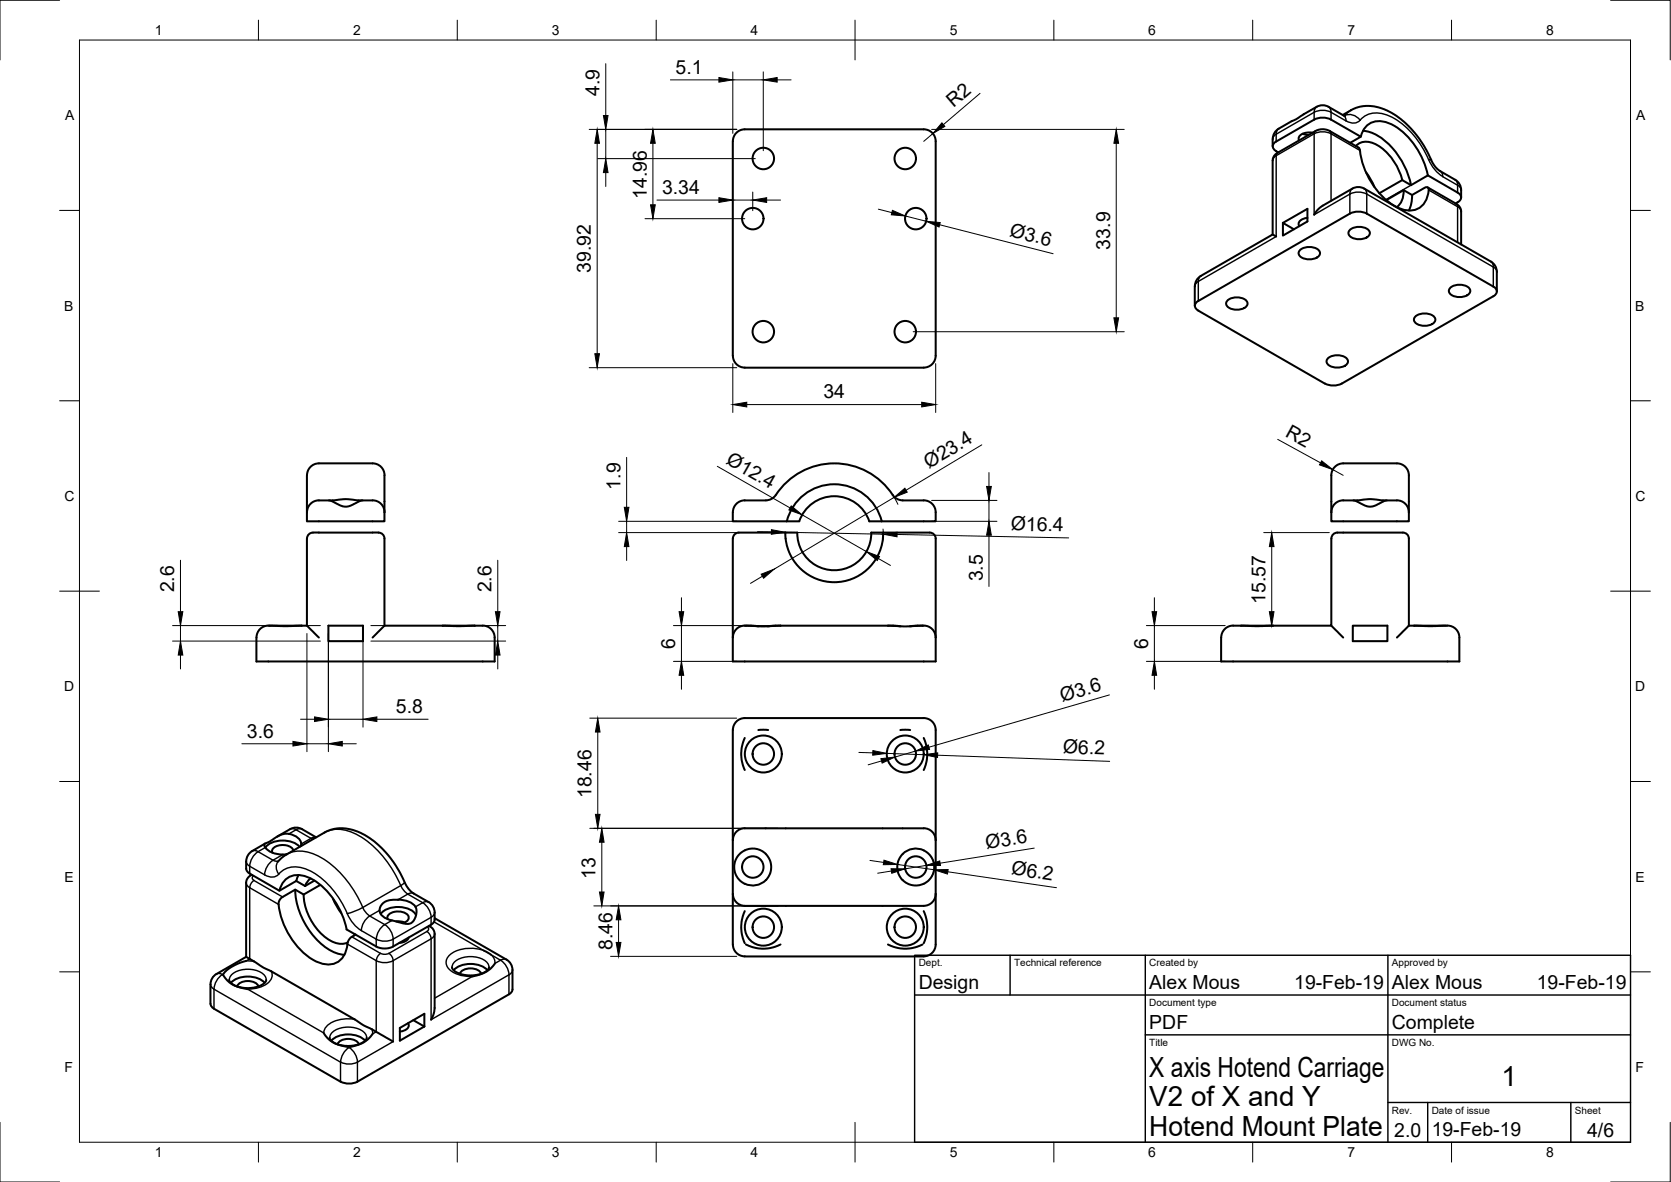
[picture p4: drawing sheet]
<svg xmlns="http://www.w3.org/2000/svg" width="420mm" height="297mm" viewBox="0 0 420 297" stroke-linecap="round" stroke-linejoin="round" font-family="sans-serif">
<!-- layer: Visible -->
<g fill="none" stroke="#000" stroke-width=".51">
<path d="M184.3 35.5v53.9M184.3 35.5a2.99 2.99 0 0 1 3-3h45a2.99 2.99 0 0 1 3 3v53.9a2.99 2.99 0 0 1-3 3h-45a3 3 0 0 1-3-3M320.9 35.6l9.5-5.5 1.2-.5h1.3l1.8 .5 7.5 4.3-2.7 1.5M320.9 38l.5 .3M320.9 35.5a1.29 1.29 0 0 0-.9 1.3 1.29 1.29 0 0 0 .9 1.2M327.6 33.6l1.4 .3M330 33.3a3.2 3.2 0 0 0-3.5 1.3l.1 .7M337.6 28.9l3.3-1.8 2.8-.5a15.2 15.2 0 0 1 11.1 5.7 42.5 42.5 0 0 1 5.9 9.3l1.2 1.2 4 2.4 1.1 1.1a5.2 5.2 0 0 1 .4 3.3M338.2 29.2l-4.6-2.6-1.6-.1-.9 .3-5.3 3.2-4.3 2.3-1.1 1.1a5.3 5.3 0 0 0-.4 3.4M340.9 36.7a4.2 4.2 0 0 1 5.5-.2 14.6 14.6 0 0 1 6.2 8.7M341.9 37.8l-.3-.7-7.4-4.3-1.9-.3-1.3 .3-9.8 5.6a2.2 2.2 0 0 0-1.2 2v18.5l-18.1 10.4-1.1 1.1-.4 1.5M342 37.8a19 19 0 0 0 9.7 14.5 5.1 5.1 0 0 0 7.5-4.8l-.2-.4h-.5l-3.5 1.9-2.1-1.2-4.3 2.5"/>
<path d="M342.2 34.4a4.8 4.8 0 0 1 7.3-3.3 18.8 18.8 0 0 1 9.5 13M342.7 32.9a12.8 12.8 0 0 1 8.7 6 20.2 20.2 0 0 1 3.4 7.6M320 58.9l.9 .5M322.6 56l6.1-3.5v3.2l-6.1 3.5zM322.6 56l2.8 1.6M328.8 54.7a1.97 1.97 0 0 0-2.3 1.8l.2 .3M330.4 54l1-1.4 1.2-.9 7.4-4.3 1-.4 1.6 .2 32.7 18.8 .7 .8 .3 1 .1 5.4M339.4 57.8a3.7 3.7 0 0 1 5 .4 1.62 1.62 0 0 1-1.8 1.8l-1.1 .1a2.28 2.28 0 0 1-2.5-1.5zM339.4 53.7l-38.1 21.9a1.29 1.29 0 0 0-.9 1.2 1.29 1.29 0 0 0 .9 1.3l31.8 18.3M339.4 53.7l1.2-.4 1.3-.1 1.8 .5 31.8 18.3a1.29 1.29 0 0 1 .9 1.2 1.29 1.29 0 0 1-.9 1.3l-38.1 21.9M343.5 43.3l1 1.5 1.1 2.2M352.6 45.3l2.2 1.2"/>
<path d="M352.6 45.3l-5.8 3.3M352.9 47.8l-.1 1.5a4.2 4.2 0 0 1-1.6 2.7M354.8 46.5l4.2-2.4 7.5 4.3a1.28 1.28 0 0 1 .9 1.2 1.28 1.28 0 0 1-.9 1.2l-.5 .3M355.1 49l-.2 1.8-.7 2.1M359 47.1l7.2 4.2a2.24 2.24 0 0 1 1.2 1.9v8.2M300.4 72v4.8M308.6 75.5a3.7 3.7 0 0 1 5 .4 1.62 1.62 0 0 1-1.7 1.9h-1.2a2.28 2.28 0 0 1-2.4-1.5zM326.9 62.9a3.7 3.7 0 0 1 4.9 .3 1.62 1.62 0 0 1-1.7 1.9l-1.2 .1a2.28 2.28 0 0 1-2.4-1.6zM355.9 79.6a3.7 3.7 0 0 1 4.9 .3 1.62 1.62 0 0 1-1.7 1.9l-1.2 .1a2.28 2.28 0 0 1-2.4-1.6zM364.7 72.3a3.7 3.7 0 0 1 4.9 .4 1.62 1.62 0 0 1-1.7 1.9l-1.2 .1a2.28 2.28 0 0 1-2.4-1.6zM333.2 96.4l1.7 .5 1.3-.1 1.2-.4M333.9 90.1a3.7 3.7 0 0 1 5 .3 1.62 1.62 0 0 1-1.8 1.9l-1.2 .1a2.28 2.28 0 0 1-2.4-1.6z"/>
<path d="M93.7 116.4h-13.5a3.4 3.4 0 0 0-3 4.1v8.2M93.7 116.4a3.3 3.3 0 0 1 3 4.1v8.2M77.2 128.7v2.3h19.5v-2.3M80.2 125.8h2.7l1.9 .8a4 4 0 0 0 4.8-.2l1.4-.6h2.7M80.2 125.7a2.99 2.99 0 0 0-3 3M82.7 125.8l4.2-.4 4.2 .4M93.7 133.8h-14.1a1.88 1.88 0 0 0-2.4 1.5v21.9h-1.3M93.7 133.8a2.63 2.63 0 0 1 2.9 1.1l.1 22.3M93.7 125.7a2.99 2.99 0 0 1 3 3M184.3 128.7v2.3h13.5M184.3 135.3v30.9M187.3 125.8h5.3"/>
<path d="M187.3 125.7a2.99 2.99 0 0 0-3 3M192.6 125.7l1.4-.3a5.2 5.2 0 0 0 1.9-2.1 17.6 17.6 0 0 1 28.9 1.5l1.2 .8 1 .1M197.5 133.8v.9a12.3 12.3 0 0 0 12.7 11.6 12.3 12.3 0 0 0 11.9-12.5M197.5 133.8l3 .1a9.3 9.3 0 0 0 9.3 9.4 9.3 9.3 0 0 0 9.3-9.4l3-.1M197.5 133.8h-10.9a1.95 1.95 0 0 0-2.3 1.5M221.7 131a12.3 12.3 0 0 0-11.9-9.3 12.3 12.3 0 0 0-12 9.3M222.1 133.8h10.8a2.18 2.18 0 0 1 2.3 1.1l.1 31.3h-51M227 125.8h5.3M232.3 125.7a2.99 2.99 0 0 1 3 3v2.3h-16.7a9.3 9.3 0 0 0-8.8-6.3 9.3 9.3 0 0 0-8.8 6.3h-3.2M334.8 135.3v21.9h-14.7M334.8 128.7v-8.2a3.3 3.3 0 0 1 2.9-4.1h13.6a3.3 3.3 0 0 1 2.9 4.1v8.2M334.8 128.7v2.3h19.4v-2.3"/>
<path d="M334.8 135.3a1.95 1.95 0 0 1 2.3-1.5h14.8a2.16 2.16 0 0 1 2.3 1.1v22.3M337.7 125.8h2.8l1.8 .8a4 4 0 0 0 4.9-.2l1.3-.6h2.7M337.7 125.7a2.99 2.99 0 0 0-2.9 3M340.3 125.8l4.2-.4 4.2 .4M351.3 125.7a2.99 2.99 0 0 1 2.9 3M67.5 157.2h.3M67.5 157.2a3 3 0 0 0-3 3v6h59.9v-6a2.99 2.99 0 0 0-3-3h-2M67.8 157.2l3.5 .2 4.6-.2M67.8 157.2h8.1M77.2 157.2l3 3M82.6 157.2h8.7v3.9h-8.7zM96.7 157.2l-3 3"/>
<path d="M96.7 157.2h14.6M111.3 157.2l3.5 .2 4.6-.2M111.3 157.2h8.1M187.6 157.2l3.2 .2M187.6 157.2l4 .2 4.7-.2M187.6 157.2a2.98 2.98 0 0 0-3.3 3M196.3 157.2l-3.2 .2M196.3 157.2h27M223.3 157.2l3.2 .2M223.3 157.2l4 .2 4.7-.2M232 157.2l-3.2 .2M232 157.2a2.99 2.99 0 0 1 3.3 3"/>
<path d="M310 157.2h2M310.1 157.2a2.99 2.99 0 0 0-3 3l-.1 6h59.9v-6a3.1 3.1 0 0 0-3.8-3h-7.5M312 157.2l3.6 .2 4.5-.2M312 157.2h8.1M334.8 157.2l2.9 3M340.1 157.2h8.7v3.9h-8.7zM354.2 157.2l-3 3M354.2 157.2h1.4M355.6 157.2l3.5 .2 4.5-.2M184.3 183.5v53.8M184.3 183.4a2.99 2.99 0 0 1 3-2.9h45a2.99 2.99 0 0 1 3 2.9M187.3 185.4a9.6 9.6 0 0 0 0 8.1"/>
<path d="M190.7 183.5h2.4M226.4 183.5h2.5M232.3 185.4a9.6 9.6 0 0 1 0 8.1M235.3 183.5v53.8a2.99 2.99 0 0 1-3 3M63.3 219.8a2.31 2.31 0 0 0-1.4 2.1v18.6l-7.5 4.3-.8 .6-.6 1.4-.1 5.5a1.59 1.59 0 0 0 .9 1.2M63.4 213.9l-1.1 1.1a5.3 5.3 0 0 0-.3 3.6l.8 .9 7.5 4.3 4.2-2.4M66.7 212l-3.3 1.9M66.7 213a5.1 5.1 0 0 0 4.4 1.7M69.9 216.5l1.9-1.6 10.1-5.9 2-.7 1.7-.2a15.1 15.1 0 0 1 11 5.7 44.3 44.3 0 0 1 6 9.4l1.2 1.2 4 2.3 1.1 1.1a5.2 5.2 0 0 1 .4 3.3l-.2 .6-.7 .7-9.6 5.5a4.7 4.7 0 0 1-4.2 0l-7.5-4.3M72.2 214.6l-1.1 .2M72.6 209.5a3.1 3.1 0 0 1 3.1 2.7l-.1 .5M72.6 209.6a7.4 7.4 0 0 0-4.9 1.9l-.9 .4a.57 .57 0 0 0-.4 .5 .57 .57 0 0 0 .3 .6"/>
<path d="M72.9 208.4l-3.2 1.8M73 208.4l.9-.4 1.6 .1 4 2.3M73.8 213.7a3.4 3.4 0 0 0-4.1-1.1l-.4 .1a1.27 1.27 0 0 0-.8 1.6M75 219.9l-.5 1.5M75.3 212.8a6.4 6.4 0 0 0-8.6 .2M184.3 211.1a2.96 2.96 0 0 1 3-2.9l45-.1a2.99 2.99 0 0 1 3 3M192.6 214.6a4.6 4.6 0 0 1 0 6.6M192.6 214.6a4.7 4.7 0 0 0-7.8 2l-.1 .3a4.6 4.6 0 0 0 2.6 5.2 4.7 4.7 0 0 0 5.3-.9M227 214.6a4.6 4.6 0 0 1 7.8 2.3 4.6 4.6 0 0 1-2.5 5.2 4.7 4.7 0 0 1-5.3-.9M227 214.6a4.6 4.6 0 0 0 0 6.6M70.1 227.3a18.9 18.9 0 0 0 9.7 14.5 5 5 0 0 0 7.6-4.6M70.3 223.8a4.9 4.9 0 0 1 7.3-3.3 18.7 18.7 0 0 1 9.6 13"/>
<path d="M74.2 223.6a18.8 18.8 0 0 0 9.8 15.7l2.6 .6M74.5 221.4l2.2 1.3M76.3 224.8l-2.1-1.2-3.6 2.1-.4 .8-.2 .8M76.4 224.8a14.3 14.3 0 0 0 7.2 11.9 4.5 4.5 0 0 0 3.8 .2M78.1 220.8l-.7 .6-.7 1.3M79.1 221.3l-2.4 1.4M80.5 222.4l-4.2 2.4M83.7 225.8l1.1 2.2 1 1.5M89.2 234.7l-.2 .4M89.4 234.9l-1.4 .9-.7 1.4M95.7 229.7a6.4 6.4 0 0 1 7.7-1l.9 .8 .3 .5M97.5 231a1.64 1.64 0 0 1 1.7-1.9 3.2 3.2 0 0 1 3.6 1.3 1.5 1.5 0 0 1-1.5 1.6"/>
<path d="M98.5 231.3a3.1 3.1 0 0 1-3.1-2.7 3.3 3.3 0 0 1 4-2.5 5.4 5.4 0 0 1 5.2 2l.1 1.6a2.48 2.48 0 0 1-3.7 2.3l-2.5-.7M99.6 231.5l1.3 .1 .8 .2M102.8 235.6a2.43 2.43 0 0 1-2.4 1.3M107.9 232.7a2.29 2.29 0 0 1 1.4 2v18.6l-.2 1.4-.7 1.6M109.3 230.7l18.5 10.8 .7 .8 .3 .9 .1 5.5M121.7 238.9l1.7 1M184.3 224.6a2.99 2.99 0 0 0 3 3M184.3 237.3a2.99 2.99 0 0 0 3 3M187.3 229a9.6 9.6 0 0 0 0 8M187.3 227.7h45M187.6 237.3a9.5 9.5 0 0 0 8.7 0M223.3 237.3a9.5 9.5 0 0 0 8.7 0"/>
<path d="M232.3 229a9.6 9.6 0 0 1 0 8M235.3 224.6a2.99 2.99 0 0 1-3 3M53.8 253.5l31.8 18.3M56.1 245a7.5 7.5 0 0 0 6.2 3.6M57.6 246.3l.3 .6 1 .7 1.3 .5 1.8 .2 1.9-.1 1.5-.5 1-.6 .5-.8M58.1 247a6.5 6.5 0 0 1 8.4 0M59.6 247.9a3.3 3.3 0 0 1 4.5-1l.7 .6 .2 .4M61.8 241.5l-1.8 .6-1.8 .9-1.3 .9-.7 .9M61.9 240.5l4.4 2.7 1.9 .9 21 12.1 2.4 1.6 1.9 .8 5.3 3.2M81.4 259.6a7.5 7.5 0 0 0 6.1 3.5M93.7 259.8l-.3 .5a7.9 7.9 0 0 1-5.4 2.8M100.5 258.3l6.2-3.5v3.2l-6.2 3.5z"/>
<path d="M102.6 257.1a1.54 1.54 0 0 1-1.6 2.1h-.5M103.9 256.4l2.8 1.6M113.7 243.1l.2 .6 1.1 .8 1.2 .4 2 .2 1.6-.1 1.6-.5 1.2-.7 .4-.7M114.1 243.8a6.5 6.5 0 0 1 8.4 0M115.6 244.7a3.3 3.3 0 0 1 4.5-1l.7 .6 .2 .4M124.4 242.1v.2a7.9 7.9 0 0 1-5.7 3.1M128.9 248.6a1.49 1.49 0 0 1-.9 1.3l-38.1 21.9-1.2 .4-1.3 .1-1.8-.5M187.3 240.4h45M82.9 260.8l.3 .6 1 .8 1.2 .4 1.9 .3 1.9-.2 1.4-.4 1.1-.7 .5-.8M83.3 261.5a6.5 6.5 0 0 1 8.5 0M84.9 262.4a3.3 3.3 0 0 1 4.4-.9l.8 .5 .1 .4"/>
<circle cx="191.9" cy="39.8" r="2.7"/>
<circle cx="227.6" cy="39.8" r="2.7"/>
<circle cx="189.3" cy="54.9" r="2.7"/>
<circle cx="230.3" cy="54.9" r="2.7"/>
<circle cx="191.9" cy="83.4" r="2.7"/>
<circle cx="227.6" cy="83.4" r="2.7"/>
<circle cx="191.9" cy="189.5" r="4.6"/>
<circle cx="191.9" cy="189.5" r="2.7"/>
<circle cx="227.6" cy="189.5" r="4.6"/>
<circle cx="227.6" cy="189.5" r="2.7"/>
<circle cx="189.3" cy="217.9" r="2.7"/>
<circle cx="230.3" cy="217.9" r="2.7"/>
<circle cx="191.9" cy="233" r="4.6"/>
<circle cx="191.9" cy="233" r="2.7"/>
<circle cx="227.6" cy="233" r="4.6"/>
<circle cx="227.6" cy="233" r="2.7"/>
</g>
<!-- layer: Visible Narrow -->
<g fill="none" stroke="#000" stroke-width=".36">
<path d="M320.9 39.1v20.3l-19.6 11.3M320.9 39.1a1.49 1.49 0 0 0-.9 1.2M321.2 38.4l-.3 .7M321.5 32.3a1.51 1.51 0 0 0-.6 1.4 1.49 1.49 0 0 0-.9 1.2M330.4 28.2v1.9M330.4 33.6v20.4l9-5.2v4.9M330.4 33.6l-9.5 5.5M330.4 28.2l-9.5 5.5v1.9M330.4 33.6l1.2-.4 1.3-.1 1.8 .5M330.4 28.2l1.2-.4 1.3-.1 1.8 .5M330.8 32.9l-.4 .7M331.1 26.8a1.5 1.5 0 0 0-.7 1.4"/>
<path d="M334.1 26.8a1.5 1.5 0 0 1 .6 1.4M334.4 32.9l.3 .7M334.7 28.2v1.9M334.7 33.6v16.9M334.7 33.6l7.2 4.2M334.7 28.2l3.7 2.2M337.8 29a1.5 1.5 0 0 1 .6 1.4M338.1 29.1h-.1M338.1 29.1a3.1 3.1 0 0 1 3.9 1.1 5.7 5.7 0 0 1 6.5-1.4 20.5 20.5 0 0 1 10.7 11.3l.6 .1M338.1 29l-.1 .1M339.7 27.7l-1.6 1.4M342 30.2a2.6 2.6 0 0 1-3.6 .2"/>
<path d="M340 47.4a1.51 1.51 0 0 0-.6 1.4l1.8-.5 1.3 .1 1.2 .4M343 47.4a1.5 1.5 0 0 1 .6 1.4M343.7 48.8l31.8 18.3v4.9M343.7 48.8v4.9M354.8 46.5l-6.4 3.7M359.2 40.1a9.2 9.2 0 0 0 3.6 4.3M359.2 47.8l7.3 4.2M362.1 43a1.5 1.5 0 0 1 .7 1.4M362.8 44.4l3.7 2.2v1.8M365.9 45.2a1.5 1.5 0 0 1 .6 1.3M366.2 51.3l.3 .6M366.5 52v8.9"/>
<path d="M366.5 51.9a1.49 1.49 0 0 1 .9 1.3M366.5 46.5a1.49 1.49 0 0 1 .9 1.3M301.3 70.7v4.9M301.3 70.7a1.49 1.49 0 0 0-.9 1.2M301.9 69.3a1.5 1.5 0 0 0-.6 1.4M374.9 65.7a1.51 1.51 0 0 1 .6 1.4 1.49 1.49 0 0 1 .9 1.2M61.9 216.5a1.49 1.49 0 0 0 .9 1.2M62.8 217.7v1.8M62.8 217.7l3.7 2.1M63.4 219.9l-.3 .1M63.4 213.9a1.49 1.49 0 0 1 1.5 .1l-.9 .8-.7 1.1-.5 1.8M66.7 213l-1.8 1 3.7 2.2"/>
<path d="M68.7 216.2l-1 .8-.7 1.1-.5 1.7a2.72 2.72 0 0 0 3.6-.1M68.7 216.2l.7 .2h.6M69.9 216.5a2.54 2.54 0 0 0 .2 3.2 5.7 5.7 0 0 1 6.6-1.4 20.5 20.5 0 0 1 10.6 11.3M71.1 214.8l-2.5 1.4M72.1 214.7a8.9 8.9 0 0 1 9 1 26.8 26.8 0 0 1 10.1 12.3M73 208.4a1.49 1.49 0 0 1 1.4 .1M74.4 208.5l-1.8 1.1M74.4 208.5l3.8 2.2M75.9 208.4a1.49 1.49 0 0 0-1.4 .1M78.2 210.7l-2.5 1.4M78.2 210.7l.5 .2M79.5 210.4h-.6l-.7 .3"/>
<path d="M81.6 209.2a8.9 8.9 0 0 1 9 1 26.8 26.8 0 0 1 10.2 12.4M61.9 221.9a1.49 1.49 0 0 0 .9 1.2M62.8 223.1v17.9l-.9 .5 2 .1M62.8 223.1l7.2 4.2M63.8 220.1l-.4 .6 .5 .5M63.8 221.3l7.3 4.1M63.9 221.3l-.9 1-.2 .8M87.3 229.6a9.2 9.2 0 0 0 3.6 4.3M87.3 237.2l7.3 4.2v17.9l-.9 .5-.2-1.2M88.5 235.4l7.2 4.2M90.8 233.9l3.8 2.1M91.2 228l.8 1.3 1 .9"/>
<path d="M91.2 228l-2.3 1.1-1.6 .5M93 230.2l3.7 2.2M93 230.2l-1.3 1.3-.6 1.2-.2 1.2M94.6 236v1.9M94.6 236l1.2 .4 1.3 .1 1.8-.5M95.4 239.8l.3-.2 1.3 .2 .8-.2 .8 1 .3 .8-1.8 .5-1.9-.2-.6-.3 .2-.8zM95.4 228.8l-2.4 1.4M96.7 232.4l1.4 1.3 .5 1.1 .3 1.2M96.7 232.4l-1.3 1.3-.6 1.1-.2 1.2M98.5 231.3l-1.8 1.1M98.8 236v1.9M100.8 222.6l-9.6 5.5"/>
<path d="M100.8 222.5l.7 1.3 1 .9M101.7 221.7l-.9 .8M102.5 224.7l3.8 2.2M102.5 224.7l-2.4 1.4M104 224.5a1.49 1.49 0 0 0-1.5 .2M106.3 226.9l-1.8 1M106.3 226.8l1.3 1.4 .6 1.1 .2 1.2M107.3 234.1l-9.5 5.5M107.3 234.1l.9 1 .2 .8M107.4 232.9l.4 .6-.5 .6M107.8 226.7a1.49 1.49 0 0 0-1.5 .1M107.8 232.7l.3 .1"/>
<path d="M108.4 230.5v1.9M108.4 235.9v20.4l19.6-11.3M108.4 230.5l-9.6 5.5M108.4 235.9l-9.6 5.5v20.4l-8.9 5.1M109.1 231.7l12.6 7.2M109.3 234.7a1.49 1.49 0 0 1-.9 1.2M109.3 229.3a1.49 1.49 0 0 1-.9 1.2M121.7 238.9a9.3 9.3 0 0 0-8.6 1 2.46 2.46 0 0 0 .5 4.2 8.7 8.7 0 0 0 5.2 1.3l-9.5 5.5M123.4 239.9a2.59 2.59 0 0 1 1 2.2M123.4 239.9l2.5 1.4M53.8 253.5v-4.9l31.8 18.3v4.9M54.4 244.8a1.49 1.49 0 0 1 1.5 .1"/>
<path d="M55.9 244.9l-1.3 1.3-.6 1.2-.2 1.2a1.49 1.49 0 0 1-.9-1.2M56.2 244.8l-.3 .1M56.2 244.8v.2l-.3-.1M57.7 246.2a3.1 3.1 0 0 1 2.8-2.4 6.3 6.3 0 0 1 6.1 1.4l.4 1M62.3 248.6l19.1 11a4.5 4.5 0 0 1 4.3-3.4l2.1-.2 1.4 .1M68.2 244.1a2.93 2.93 0 0 1-2.2 3.7l-2.1 .6-1.6 .2M113.7 243.1a3.1 3.1 0 0 1 2.8-2.5 6.3 6.3 0 0 1 6.1 1.4l.4 1.1M125.9 241.3l-1.5 .8M125.9 241.3l1.3 1.3 .6 1.2 .2 1.2M127.4 241.2a1.49 1.49 0 0 0-1.5 .1M128 245v4.9M128.9 243.8a1.49 1.49 0 0 1-.9 1.2"/>
<path d="M82.9 260.8a3.1 3.1 0 0 1 2.8-2.5 6.3 6.3 0 0 1 6.1 1.4l.4 1.1M87.8 263.2l1.3 1.3 .6 1.2 .2 1.2M87.8 263.2l-1.4 1.3-.5 1.2-.3 1.2 1.2 .4 1.3 .1 1.8-.5M88 263.1l-.2 .2M88 263.1h-.4l.2 .2M89.9 266.9v4.9"/>
</g>
<!-- layer: Border -->
<g fill="none" stroke="#000" stroke-width=".25">
<path d="M15 .1h-15v15M20 10.1h390v276.9h-390zM65 5.1v5M115 5.1v5M165 5.1v5M215 5.1v10M265 5.1v5M315 5.1v5M365 5.1v5M405 .1h15v15M15 52.9h5M410 52.9h5"/>
<path d="M15 100.7h5M410 100.7h5M15 148.6h10M405 148.6h10M15 196.4h5M410 196.4h5M15 244.2h5M410 244.2h5M0 282.1v14.9h15M65 287v5M115 287v5M165 287v5"/>
<path d="M215 282.1v9.9M265 287v5M315 287v5M365 287v5M420 282.1v14.9h-15"/>
</g>
<!-- layer: TitleBlock -->
<path d="M230 240.1h180v46.9h-180zM230 250h180M254 240.1v9.9M288 240.1v46.9M349 240.1v46.9M288 260.1h122M349 277.1h61M359 277.1v9.9M395 277.1v9.9" fill="none" stroke="#000" stroke-width=".36"/>
<!-- layer: Dimensions -->
<g fill="none" stroke="#000" stroke-width=".25">
<path d="M152.3 16v13M184.3 18.1v15.4M191.9 18.1v19.8M148.1 32.5h37.2M150.2 36v52.9M150.3 39.9h39.6M152.3 32.5v7.4M164.2 36v15.5M168.6 20.1h12.2M184.3 20.1h7.6M195.4 20.1h3.5M234.3 32.5h48.4"/>
<path d="M234.5 33.6l-2.2 1.9M246.4 23.5l-9.2 7.8M280.7 36v43.9M152.3 43.4v3.5M162.2 55h25.1M165.2 50.3h15.6M184.3 50.3h5M189.3 48.3v4.6M192.8 50.3h3.5M220.9 52.6l3.3 .8M227.6 54.3l5.3 1.3M236.3 56.5l28.5 7.3"/>
<path d="M148.1 92.4h37.2M184.3 91.4v12.3M229.6 83.4h53.1M235.3 91.4v12.3M157.6 114.9v12.6M180.4 117.2l18.2 10.4M187.8 101.7h44M246.9 111.8l-19.1 11.4M248.7 118.8v3.4M321.3 110.4l10.7 5.9M335.1 118l2.6 1.5M155.6 133.8h29.7"/>
<path d="M155.6 131h29.7M157.6 131v2.8M157.6 137.4v3.5M190.5 133.6l3.5 .1M197.5 133.8l24.6 .4M201.7 129.4l16.1 9.2M222 133l-.1 3.2M224.5 124.4l1.3 2.3M224.8 125l-30.1 18M225.6 134.3l43.1 .9M234.3 131h16.4M234.3 125.8h16.4"/>
<path d="M248.7 125.8v5.2M248.7 134.5v12.9M317.8 133.8h16.4M319.8 137.4v16.3M43.4 157.2h37.2M45.4 140.8v12.9M45.4 157.2v3.9M77.2 159.2v29.7M82.6 159.2v29.7M91.3 159.2v23.5M93.3 157.2h33.8M125.2 140.8v12.9"/>
<path d="M125.2 157.2v3.9M169.3 157.2h25M171.3 150.2v3.5M171.3 157.2v9M191.7 144.8l-3 1.8M220.9 140.4l3 1.7M288.2 157.2h19.9M290.3 150.2v3.5M290.3 157.2v9M317.8 157.2h14.3M43.4 161.1h37.2M45.4 164.6v3.5"/>
<path d="M93.3 161.1h33.8M125.2 164.6v3.5M169.3 166.2h16M171.3 169.7v3.5M279 174.6l-45.4 13.2M288.2 166.2h19.9M290.3 169.7v3.5M60.8 186.9h12.9M75.6 180.7h3.5M77.2 186.9h5.4M82.6 180.7h8.7M86.1 186.9h3.5"/>
<path d="M94.8 180.7h12.9M148.3 180.5h37M150.3 184v20.6M216 189.1l3.5 .1M221.7 191.2l-3.4 1M223 189.3l9.3 .4M230.2 188.8l-5.2 1.5M235.8 189.8l43.2 1.5M148.3 208.2h47.3M151.3 211.7v12.5M218.7 216.2l3.5 .5M224.1 218.9l-3.4 .5"/>
<path d="M225.7 217.2l9.2 1.4M232.9 217.5l-5.3 .8M233.8 214.9a4.6 4.6 0 0 1 .4 5.5M238.3 219.1l27.3 4M260.1 213.1l-23.7 3.8M149.3 227.7h46.3M155.5 231.1v5.7M153.5 240.3h31.8"/>
</g>
<g fill="#000" stroke="#000" stroke-width=".25">
<path d="M180.8 19.5l3.5 .6-3.5 .5zM191.9 20.1l3.5-.6v1.1zM150.2 32.5l.5 3.5h-1.1zM151.7 29h1.2l-.6 3.5zM164.2 32.5l.6 3.5h-1.2zM236.8 30.9l.8 .9-3.1 1.8zM280.7 32.5l.6 3.5h-1.2zM152.3 39.9l.6 3.5h-1.2zM163.6 51.5h1.2l-.6 3.5zM180.8 49.7l3.5 .6-3.5 .6zM189.3 50.3l3.5-.6v1.2zM224.4 52.9l3.2 1.4-3.5-.3z"/>
<path d="M232.9 55.6l3.5 .3-.3 1.2zM280.1 79.9h1.2l-.6 3.5zM149.6 88.9h1.1l-.5 3.5zM184.3 101.7l3.5-.6v1.2zM231.8 101.1l3.5 .6-3.5 .6zM332.3 115.8l2.8 2.2-3.3-1.2zM157.6 133.8l.5 3.6h-1.1zM157 127.5h1.1l-.5 3.5zM194 133.1l3.5 .7-3.5 .5zM198.9 127.1l2.8 2.3-3.3-1.2zM217.8 138.6l3.3 1.3-.5 1zM222.1 134.2l3.5-.5v1.2z"/>
<path d="M224.8 125l2.7-2.3 .6 1zM248.1 122.2h1.2l-.6 3.6zM248.7 131l.6 3.5h-1.2zM319.8 133.8l.5 3.6h-1.1zM44.8 153.7h1.2l-.6 3.5zM124.6 153.7h1.1l-.5 3.5zM170.8 153.7h1.1l-.6 3.5zM191.4 144.3l3.3-1.3-2.7 2.3zM289.7 153.7h1.1l-.5 3.5zM319.2 153.7h1.1l-.5 3.5zM45.4 161.1l.6 3.5h-1.2zM125.2 161.1l.5 3.5h-1.1z"/>
<path d="M171.3 166.2l.6 3.5h-1.1zM290.3 166.2l.5 3.5h-1.1zM73.7 186.3l3.5 .6-3.5 .6zM79.1 180.2l3.5 .5-3.5 .6zM82.6 186.9l3.5-.6v1.2zM91.3 180.7l3.5-.5v1.1zM150.3 180.5l.6 3.5h-1.2zM219.5 188.6l3.5 .7-3.6 .5zM221.5 190.7l3.5-.4-3.2 1.5zM230.2 188.8l3.2-1.6 .3 1.1zM232.3 189.7l3.5-.5-.1 1.2zM149.7 204.6h1.2l-.6 3.6z"/>
<path d="M151.3 208.2l.6 3.5h-1.2zM222.3 216.2l3.4 1-3.6 .1zM224 218.3h3.6l-3.4 1.2zM232.9 217.5l3.4-1.1 .2 1.1zM234.9 218.6l3.5-.1-.2 1.2zM150.7 224.2h1.2l-.6 3.5zM155.5 227.7l.6 3.4h-1.2zM154.9 236.8h1.2l-.6 3.5z"/>
</g>
<g font-size="7">
<text x="289" y="270.6">X axis Hotend Carriage</text>
<text x="377.5" y="273">1</text>
<text x="289" y="278.1">V2 of X and Y</text>
<text x="289" y="285.5">Hotend Mount Plate</text>
</g>
<g font-size="4.9">
<text x="169.9" y="18.5">5.1</text>
<text x="150.7" y="24.1" transform="rotate(-90 150.7 24.1)">4.9</text>
<text x="239.8" y="27.2" transform="rotate(-40 239.8 27.2)">R2</text>
<text x="162.6" y="50" transform="rotate(-90 162.6 50)">14.96</text>
<text x="166.5" y="48.7">3.34</text>
<text x="253.7" y="59.3" transform="rotate(14 253.7 59.3)">Ø3.6</text>
<text x="279.1" y="62.7" transform="rotate(-90 279.1 62.7)">33.9</text>
<text x="148.6" y="68.5" transform="rotate(-90 148.6 68.5)">39.92</text>
<text x="207.1" y="100.1">34</text>
<text x="323" y="109.6" transform="rotate(29 323 109.6)">R2</text>
<text x="182.3" y="116.4" transform="rotate(30 182.3 116.4)">Ø12.4</text>
<text x="233.5" y="117.9" transform="rotate(-31 233.5 117.9)">Ø23.4</text>
<text x="156" y="123" transform="rotate(-90 156 123)">1.9</text>
<text x="254.1" y="133.3" transform="rotate(1 254.1 133.3)">Ø16.4</text>
<text x="43.8" y="148.9" transform="rotate(-90 43.8 148.9)">2.6</text>
<text x="123.6" y="148.9" transform="rotate(-90 123.6 148.9)">2.6</text>
<text x="247.1" y="146.1" transform="rotate(-90 247.1 146.1)">3.5</text>
<text x="318.2" y="151.8" transform="rotate(-90 318.2 151.8)">15.57</text>
<text x="169.8" y="163.1" transform="rotate(-90 169.8 163.1)">6</text>
<text x="288.7" y="163.1" transform="rotate(-90 288.7 163.1)">6</text>
<text x="99.6" y="179.2">5.8</text>
<text x="267.1" y="176.3" transform="rotate(-16 267.1 176.3)">Ø3.6</text>
<text x="62.1" y="185.3">3.6</text>
<text x="267.3" y="189.3" transform="rotate(2 267.3 189.3)">Ø6.2</text>
<text x="148.7" y="200.6" transform="rotate(-90 148.7 200.6)">18.46</text>
<text x="248.1" y="213.4" transform="rotate(-9 248.1 213.4)">Ø3.6</text>
<text x="149.8" y="220.8" transform="rotate(-90 149.8 220.8)">13</text>
<text x="254.2" y="219.7" transform="rotate(8 254.2 219.7)">Ø6.2</text>
<text x="154" y="238.7" transform="rotate(-90 154 238.7)">8.46</text>
<text x="231" y="248.5">Design</text>
<text x="289" y="248.5">Alex Mous</text>
<text x="325.4" y="248.5">19-Feb-19</text>
<text x="350" y="248.5">Alex Mous</text>
<text x="386.4" y="248.5">19-Feb-19</text>
<text x="289" y="258.6">PDF</text>
<text x="350" y="258.6">Complete</text>
<text x="350.6" y="285.7">2.0</text>
<text x="360" y="285.5">19-Feb-19</text>
<text x="399.1" y="285.7">4/6</text>
</g>
<g font-size="3.5">
<text x="39" y="8.8">1</text>
<text x="88.8" y="8.8">2</text>
<text x="138.8" y="8.8">3</text>
<text x="188.7" y="8.8">4</text>
<text x="238.8" y="8.8">5</text>
<text x="288.7" y="8.8">6</text>
<text x="338.8" y="8.8">7</text>
<text x="388.8" y="8.8">8</text>
<text x="16.4" y="30.2">A</text>
<text x="411.4" y="30.2">A</text>
<text x="16.2" y="78">B</text>
<text x="411.2" y="78">B</text>
<text x="16.2" y="125.9">C</text>
<text x="411.2" y="125.9">C</text>
<text x="16.2" y="173.7">D</text>
<text x="411.2" y="173.7">D</text>
<text x="16.2" y="221.6">E</text>
<text x="411.2" y="221.6">E</text>
<text x="16.2" y="269.4">F</text>
<text x="411.2" y="269.4">F</text>
<text x="39" y="290.8">1</text>
<text x="88.8" y="290.8">2</text>
<text x="138.8" y="290.8">3</text>
<text x="188.7" y="290.8">4</text>
<text x="238.8" y="290.8">5</text>
<text x="288.7" y="290.8">6</text>
<text x="338.8" y="290.8">7</text>
<text x="388.8" y="290.8">8</text>
</g>
<g font-size="2.5">
<text x="231" y="242.9">Dept.</text>
<text x="255" y="242.9">Technical reference</text>
<text x="289" y="242.9">Created by</text>
<text x="350" y="242.9">Approved by</text>
<text x="289" y="252.8">Document type</text>
<text x="350" y="252.8">Document status</text>
<text x="289" y="262.9">Title</text>
<text x="350" y="262.9">DWG No.</text>
<text x="350" y="279.9">Rev.</text>
<text x="360" y="279.9">Date of issue</text>
<text x="396" y="279.9">Sheet</text>
</g>
</svg>
